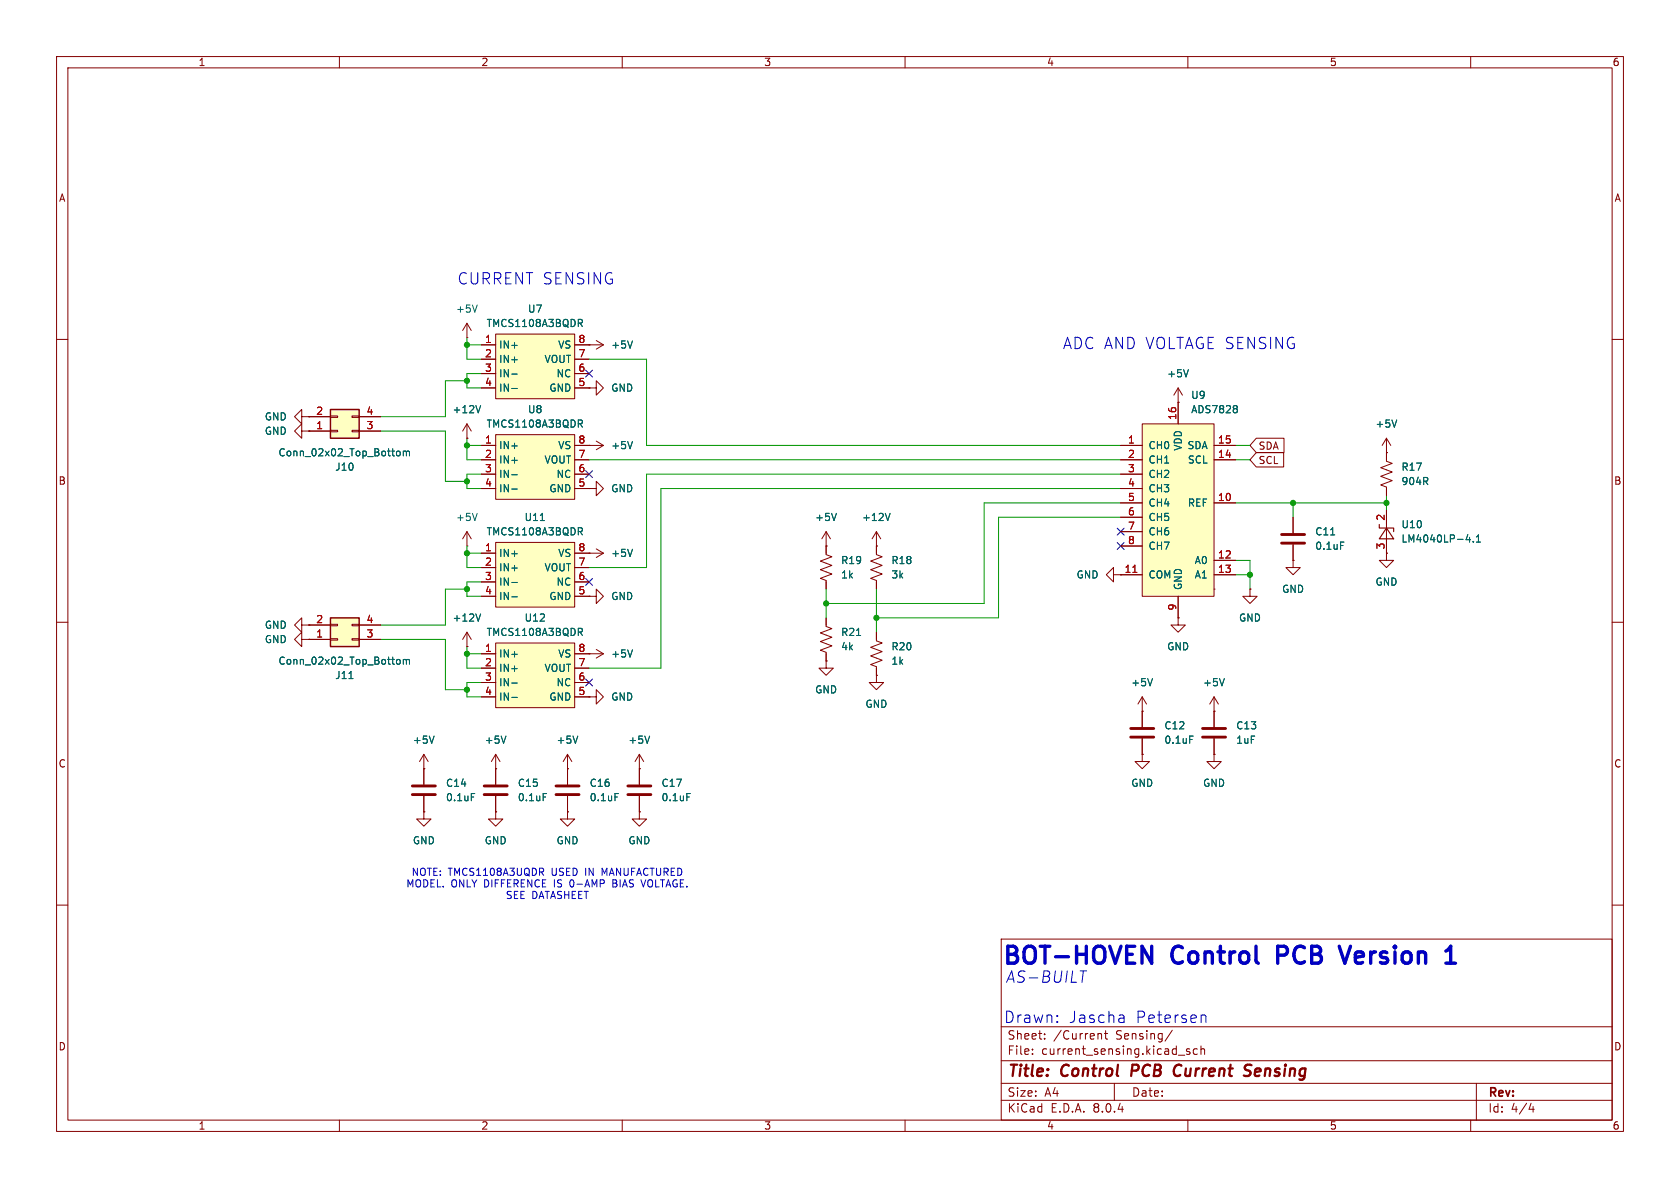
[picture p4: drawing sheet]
<svg xmlns="http://www.w3.org/2000/svg" width="297mm" height="210mm" viewBox="0 0 297 210" stroke-linecap="round" stroke-linejoin="round" font-family="sans-serif">
<g fill="none" stroke="#840000" stroke-width=".18">
<path d="M10 10h277v190h-277zM12 12h273v186h-273zM60 10v2M110 10v2M160 10v2M210 10v2M260 10v2M10 60h2M285 60h2M245.1 77.5v4l1 .4-2 .8 2 .7-2 .8 2 .8-2 .7 1 .4v1.5M245.1 77.5l-.8 1.2M245.1 77.5l.8 1.2"/>
<path d="M245.1 80h.1M245.1 90.2v7.6M10 110h2M53.3 113v-1.2l-1.2 1.2 1.2 1.3v-1.3h1.3M53.3 110.5v-1.3l-1.2 1.3 1.2 1.3v-1.3h1.3M54.6 113h.1M54.6 110.5h.1M285 110h2M10 160h2M285 160h2M177 166h108v32h-108zM60 198v2"/>
<path d="M110 198v2M160 198v2M177 194.5h108M177 191.5h108M177 187.5h108M177 181.5h108M182.5 186.3v.1M182.5 185.5v.1M184.7 183.6v.1M184.7 182.8v.1M194.3 182.7l.4 .1v.1v.8M195.2 182.7h.6"/>
<path d="M195.5 182.2v1.3l.3 .2M197 191.5v3M207.2 182.1l-1.2 2M208.3 186.5h1.2M210 198v2M210.3 185.5l-.3-.1-.3 .2 .1 .2 .5 .2v.3h-.6M211.7 185.5l-.5-.1-.2 .3v.4l.1 .2h.6M212.3 185.5l.2-.1 .4 .1 .1 .9M212.3 184.9v1.5M260 198v2M261 191.5v6.5M270.7 195l-.4 1.1h.9"/>
<path d="M271 195.6v1"/>
</g>
<path d="M200.2 188.2l-.2 2M207.8 190.1l.3 .1 .5-.1M208.5 188.2l-.5 .1-.2 .2M220.3 188.3l.2-.1 .8 .1M220.4 189.2l.4 .1a.49 .49 0 0 1 .3 .5 .49 .49 0 0 1-.5 .4h-.4" fill="none" stroke="#840000" stroke-width=".4"/>
<path d="M246.9 74.2l-.4 1.3M259.2 95.4h.8M259.8 95v.8M260.5 95.7v.1M261 95.8h.7M261 94.9l.4-.3v1.2" fill="none" stroke="#006464" stroke-width=".18"/>
<path d="M243.8 92.7v.6h2.6v.7M245.1 93.3l1.3 2h-2.6z" fill="none" stroke="#840000" stroke-width=".2"/>
<path d="M58.4 109.2h5.1v5.1h-5.1z" fill="#ffffc2"/>
<path d="M54.6 113h3.8M54.6 110.5h3.8M58.4 110.4h1.3v.2h-1.3zM58.4 112.9h1.3v.3h-1.3zM62.2 110.4h1.3v.2h-1.3zM62.2 112.9h1.3v.3h-1.3zM63.5 113h3.8M63.5 110.5h3.8M113 143.5v1.3h1.3l-1.3 1.3-1.2-1.3h1.2M113 143.5h.1" fill="none" stroke="#840000" stroke-width=".18"/>
<path d="M58.4 109.2h5.1v5.1h-5.1z" fill="none" stroke="#840000" stroke-width=".25"/>
<path d="M61.7 120h.7M70.2 116.6h.3l.3 .2-.1 .5-.2 .1h-.3M71.3 116.7l.4-.1 .1 .2M71.3 116.6v.8M71.8 116.8l.2-.2h.3l.1 .8M71.8 116.8v.6" fill="none" stroke="#006464" stroke-width=".18"/>
<path d="M87.6 113.7h14v11.4h-14z" fill="#ffffc2"/>
<g fill="none" stroke="#840000" stroke-width=".18">
<path d="M104.1 68.6h1.3v-1.3l1.3 1.3-1.3 1.3v-1.3M104.1 68.6h.1M82.5 114.3h.1M82.5 111.8l.8 1.2M82.5 111.8v2.5M82.5 111.8l-.7 1.2M85.1 115.6h2.5M85.1 118.1h2.5M87.6 113.7h14v11.4h-14zM101.6 115.6h2.5M101.6 118.1h2.5M85.1 120.7h2.5"/>
<path d="M85.1 123.2h2.5M101.6 120.7h2.5M101.6 123.2h2.5"/>
</g>
<path d="M85 108.5l-.5 1.3M102.2 111.1h.5l.3 .2-.2 .4h-.6M102.5 111.7l.5 .6M90.5 120.7h.9M90.5 123.3h.9" fill="none" stroke="#006464" stroke-width=".18"/>
<path d="M201.9 74.9h12.7v30.5h-12.7z" fill="#ffffc2"/>
<g fill="none" stroke="#840000" stroke-width=".18">
<path d="M82.5 77.5h.1M82.5 74.9l.8 1.3M82.5 74.9v2.6M82.5 74.9l-.7 1.3M104.1 61h.1M104.1 78.7h.1M104.1 78.7h2.6M104.1 61h2.6M105.4 60.2l1.3 .8M105.4 78l1.3 .7M106.7 61l-1.3 .7M106.7 78.7l-1.3 .8"/>
<path d="M198.1 78.7h3.8M201.9 74.9h12.7v30.5h-12.7zM208.3 71.1h.1M208.3 68.6v6.3M208.3 68.6l-.8 1.3M208.3 68.6l.7 1.3M214.6 78.7h3.8M198.1 88.9h3.8M198.1 81.3h3.8M198.1 83.8h3.8M198.1 86.4h3.8M198.1 91.4h3.8"/>
<path d="M198.1 94h3.8M198.1 96.5h3.8M214.6 88.9h3.8M214.6 99.1h3.8M214.6 81.3h3.8M104.1 115.6h.1M104.1 115.6h2.6M105.4 114.8l1.3 .8M106.7 115.6l-1.3 .7M198.1 101.6h3.8M208.3 109.2v1.3h1.2l-1.2 1.3-1.3-1.3h1.3M208.3 109.2h.1"/>
<path d="M208.3 105.4v3.8M214.6 104.1h.1M214.6 101.6h3.8M221 104.1v1.3h-1.3l1.3 1.3 1.2-1.3h-1.2M221 104.1h.1M87.6 135.9h.1M87.6 133.4l-.7 1.2M87.6 133.4v2.5M87.6 133.4l.8 1.2M100.3 135.9h.1M100.3 133.4l-.7 1.2M100.3 133.4v2.5"/>
<path d="M100.3 133.4l.8 1.2M104.1 123.2h1.3v-1.3l1.3 1.3-1.3 1.3v-1.3M104.1 123.2h.1M113 135.9h.1M113 133.4l-.7 1.2M113 133.4v2.5M113 133.4l.8 1.2"/>
</g>
<path d="M200.3 101.2h.7" fill="none" stroke="#a90000" stroke-width=".18"/>
<path d="M85 71.7l-.5 1.3M111.8 60.3l-.4 1.2M111.8 78l-.4 1.3M210.1 65.3l-.4 1.3M218.5 71.7l.2 .2-.2 .3 .2 .3v.2l-.2 .3M111.8 114.9l-.4 1.2M89.4 130.1l-.4 1.3M102.1 130.1l-.4 1.3M114.8 130.1l-.4 1.3" fill="none" stroke="#006464" stroke-width=".18"/>
<path d="M87.6 76.8h14v11.5h-14z" fill="#ffffc2"/>
<g fill="none" stroke="#840000" stroke-width=".18">
<path d="M53.3 73.7v-1.3l-1.2 1.3 1.2 1.2v-1.2h1.3M53.3 76.2v-1.3l-1.2 1.3 1.2 1.3v-1.3h1.3M54.6 73.7h.1M54.6 76.2h.1M85.1 78.7h2.5M87.6 76.8h14v11.5h-14zM101.6 78.7h2.5M85.1 81.3h2.5M85.1 83.8h2.5M85.1 86.4h2.5M101.6 81.3h2.5M101.6 83.8h2.5"/>
<path d="M101.6 86.4h2.5M228.6 99.1v1.2h1.3l-1.3 1.3-1.3-1.3h1.3M228.6 99.1h.1M228.6 91.4v2.8M228.6 96.3v2.8M245.1 97.8v1.3h1.3l-1.3 1.2-1.3-1.2h1.3M245.1 97.8h.1M74.9 135.9h.1M74.9 133.4l-.7 1.2M74.9 133.4v2.5M74.9 133.4l.8 1.2M201.9 125.7h.1"/>
<path d="M201.9 133.4v1.2h1.3l-1.3 1.3-1.2-1.3h1.2M201.9 133.4h.1M201.9 123.2l-.7 1.3M201.9 123.2v5.3M201.9 130.6v2.8M201.9 123.2l.8 1.3M214.6 125.7h.1M214.6 133.4v1.2h1.3l-1.3 1.3-1.2-1.3h1.2M214.6 133.4h.1M214.6 123.2l-.7 1.3M214.6 123.2v5.3M214.6 130.6v2.8"/>
<path d="M214.6 123.2l.8 1.3"/>
</g>
<path d="M102.2 74.2h.5l.3 .3-.2 .3-.6 .1M102.5 74.9l.5 .6M90.5 83.9h.9M90.5 86.5h.9M235.2 94.6h.8M237 95.8h.6M203.7 120l-.4 1.2M216.4 120l-.4 1.2M76.7 130.1l-.4 1.3M210.3 130.1h.6" fill="none" stroke="#006464" stroke-width=".18"/>
<path d="M226.6 96h4M226.6 94.5h4M199.9 130.3h4.1M199.9 128.8h4.1M212.6 130.3h4.1M212.6 128.8h4.1" fill="none" stroke="#840000" stroke-width=".51"/>
<path d="M58.4 72.4h5.1v5.1h-5.1z" fill="#ffffc2"/>
<path d="M54.6 76.2h3.8M54.6 73.7h3.8M58.4 73.5h1.3v.3h-1.3zM58.4 76.1h1.3v.2h-1.3zM62.2 73.5h1.3v.3h-1.3zM62.2 76.1h1.3v.2h-1.3zM63.5 76.2h3.8M63.5 73.7h3.8" fill="none" stroke="#840000" stroke-width=".18"/>
<path d="M58.4 72.4h5.1v5.1h-5.1z" fill="none" stroke="#840000" stroke-width=".25"/>
<path d="M70.2 79.8l.3-.1 .3 .3-.1 .5-.2 .1-.3-.1M71.3 79.9l.4-.2 .1 .2M71.3 79.7v.9M71.8 79.9l.2-.2 .3 .1 .1 .8M71.8 79.9v.7" fill="none" stroke="#006464" stroke-width=".18"/>
<path d="M87.6 59.1h14v11.4h-14z" fill="#ffffc2"/>
<g fill="none" stroke="#840000" stroke-width=".18">
<path d="M82.5 59.7h.1M82.5 57.2l-.7 1.2M82.5 57.2v2.5M82.5 57.2l.8 1.2M87.6 59.1h14v11.4h-14zM85.1 61h2.5M85.1 63.5h2.5M85.1 66h2.5M85.1 68.6h2.5M101.6 61h2.5M101.6 63.5h2.5M101.6 66h2.5"/>
<path d="M101.6 68.6h2.5M82.5 96.5h.1M82.5 94v2.5M82.5 94l-.7 1.3M82.5 94l.8 1.3M104.1 86.4h1.3v-1.3l1.3 1.3-1.3 1.2v-1.2M104.1 86.4h.1M104.1 97.8h.1M104.1 97.8h2.6M105.4 97l1.3 .8M106.7 97.8l-1.3 .8M146 94v4l1.1 .4-2.1 .8 2.1 .7-2.1 .8 2.1 .8-2.1 .7 1 .4v1.5"/>
<path d="M146 96.5h.1M146 94l-.7 1.3M146 94l.8 1.3M154.9 94v4l1.1 .4-2.1 .8 2.1 .7-2.1 .8 2.1 .8-2.1 .7 1 .4v1.5M154.9 96.5h.1M154.9 94l-.7 1.3M154.9 94l.8 1.3M104.1 105.4h1.3v-1.3l1.3 1.3-1.3 1.3v-1.3M104.1 105.4h.1M146 109.2v1.5l1.1 .4-2.1 .8 2.1 .7-2.1 .8 2.1 .8-2.1 .7 1 .4v1.5M146 116.8v1.3h1.3l-1.3 1.3-1.2-1.3h1.2M146 116.8h.1"/>
<path d="M154.9 119.4v1.3h1.3l-1.3 1.2-1.2-1.2h1.2M154.9 119.4h.1M154.9 111.8v1.5l1.1 .4-2.1 .7 2.1 .8-2.1 .8 2.1 .7-2.1 .8 1 .4v1.5M196.8 101.6v-1.3l-1.2 1.3 1.2 1.3v-1.3h1.3M198.1 101.6h.1M74.9 135.9v2.8M100.3 135.9v2.8M113 135.9v2.8M74.9 143.5v1.3h1.3l-1.3 1.3-1.2-1.3h1.2M74.9 143.5h.1M74.9 140.7v2.8M87.6 143.5v1.3h1.3l-1.3 1.3-1.2-1.3h1.2"/>
<path d="M87.6 143.5h.1M100.3 143.5v1.3h1.3l-1.3 1.3-1.2-1.3h1.2M100.3 143.5h.1M100.3 140.7v2.8M113 140.7v2.8"/>
</g>
<g fill="none" stroke="#006464" stroke-width=".18">
<path d="M84.4 53.9l-.5 1.3M102.2 56.5h.5l.3 .2-.2 .4h-.6M102.5 57.1l.5 .6M90.5 66.1h.9M90.5 68.7h.9M84.4 90.7l-.5 1.3M111.8 97.1l-.4 1.3M147.9 90.7l-.5 1.3M157.4 90.7l-.5 1.3M151.4 112.3h.7M83.3 140.3h.6M108.7 140.3h.6"/>
<path d="M121.4 140.3h.6"/>
</g>
<path d="M72.9 138.9h4.1M98.3 138.9h4.1M111 138.9h4.1M72.9 140.5h4.1M98.3 140.5h4.1M111 140.5h4.1" fill="none" stroke="#840000" stroke-width=".51"/>
<path d="M87.6 95.9h14v11.4h-14z" fill="#ffffc2"/>
<g fill="none" stroke="#840000" stroke-width=".18">
<path d="M54.6 73.7h.1M54.6 76.2h.1M54.6 76.2h3.8M54.6 73.7h3.8M63.5 76.2h3.8M63.5 73.7h3.8M82.5 77.5h.1M85.1 78.7h2.5M85.1 61h2.5M85.1 63.5h2.5M85.1 66h2.5M85.1 68.6h2.5"/>
<path d="M101.6 78.7h2.5M101.6 61h2.5M101.6 63.5h2.5M101.6 66h2.5M101.6 68.6h2.5M104.1 68.6h.1M104.1 61h.1M104.1 78.7h.1M198.1 78.7h3.8M208.3 71.1h.1M208.3 71.1v3.8M214.6 78.7h3.8"/>
<path d="M222.1 77.5h4.9v2.5h-4.9l-1.1-1.3zM85.1 97.8h2.5M85.1 81.3h2.5M85.1 83.8h2.5M85.1 86.4h2.5M87.6 95.9h14v11.4h-14zM101.6 97.8h2.5M101.6 81.3h2.5M101.6 83.8h2.5M101.6 86.4h2.5M104.1 86.4h.1M104.1 97.8h.1"/>
<path d="M146 96.5h.1M146 96.5v1.3M154.9 96.5h.1M154.9 96.5v1.3M198.1 88.9h3.8M198.1 81.3h3.8M198.1 83.8h3.8M198.1 86.4h3.8M198.1 91.4h3.8M198.1 94h3.8M198.1 96.5h3.8M214.6 88.9h3.8"/>
<path d="M214.6 99.1h3.8M214.6 81.3h3.8M222.1 80h4.8v2.6h-4.8l-1.1-1.3zM228.6 99.1h.1M228.6 91.4v2.8M228.6 96.3v2.8M245.1 80h.1M245.1 97.8h.1M245.1 80v1.3M245.1 86.4v1.2M245.1 90.2v2.5M245.1 95.3v2.5"/>
<path d="M54.6 113h.1M54.6 110.5h.1M54.6 113h3.8M54.6 110.5h3.8M63.5 113h3.8M63.5 110.5h3.8M82.5 114.3h.1M85.1 100.3h2.5M85.1 102.9h2.5M85.1 105.4h2.5M85.1 115.6h2.5M85.1 118.1h2.5"/>
<path d="M101.6 100.3h2.5M101.6 102.9h2.5M101.6 105.4h2.5M101.6 115.6h2.5M101.6 118.1h2.5M104.1 105.4h.1M104.1 115.6h.1M146 116.8h.1M146 102.9v1.2M146 109.2v1.3M146 115.6v1.2M154.9 119.4h.1"/>
<path d="M154.9 102.9v1.2M154.9 111.8v1.2M154.9 118.1v1.3M198.1 101.6h.1M198.1 101.6h3.8M208.3 109.2h.1M208.3 105.4v3.8M214.6 101.6h3.8M221 104.1h.1M74.9 135.9h.1M74.9 135.9v2.8M85.1 120.7h2.5"/>
<path d="M85.1 123.2h2.5M87.6 135.9h.1M87.6 135.9v2.8M100.3 135.9h.1M100.3 135.9v2.8M101.6 120.7h2.5M101.6 123.2h2.5M104.1 123.2h.1M113 135.9h.1M113 135.9v2.8M201.9 125.7h.1M201.9 133.4h.1"/>
<path d="M201.9 125.7v2.8M201.9 130.6v2.8M214.6 125.7h.1M214.6 133.4h.1M214.6 125.7v2.8M214.6 130.6v2.8M74.9 143.5h.1M74.9 140.7v2.8M87.6 143.5h.1M87.6 140.7v2.8M100.3 143.5h.1M100.3 140.7v2.8"/>
<path d="M113 143.5h.1M113 140.7v2.8"/>
</g>
<g fill="none" stroke="#006464" stroke-width=".18">
<path d="M102.2 56.5h.5l.3 .2-.2 .4h-.6M102.5 57.1l.5 .6M70.2 79.8l.3-.1 .3 .3-.1 .5-.2 .1-.3-.1M71.3 79.7v.9M71.3 79.9l.4-.2 .1 .2M71.8 79.9v.7M71.8 79.9l.2-.2 .3 .1 .1 .8M85 71.7l-.5 1.3M90.5 66.1h.9M90.5 68.7h.9M102.2 74.2h.5l.3 .3-.2 .3-.6 .1M102.5 74.9l.5 .6"/>
<path d="M111.8 60.3l-.4 1.2M111.8 78l-.4 1.3M210.1 65.3l-.4 1.3M218.5 71.7l.2 .2-.2 .3 .2 .3v.2l-.2 .3M246.9 74.2l-.4 1.3M90.5 83.9h.9M90.5 86.5h.9M95.5 92h.7M102.2 93.3h.5l.3 .2-.2 .4-.6 .1M102.5 94l.5 .6M111.8 97.1l-.4 1.3M147.9 90.7l-.5 1.3"/>
<path d="M157.4 90.7l-.5 1.3M235.2 94.6h.8M237 95.8h.6M259.2 95.4h.8M259.8 95v.8M260.5 95.7v.1M261 95.8h.7M261 94.9l.4-.3v1.2M61.7 120h.7M70.2 116.6h.3l.3 .2-.1 .5-.2 .1h-.3M71.3 116.7l.4-.1 .1 .2M71.3 116.6v.8"/>
<path d="M71.8 116.8l.2-.2h.3l.1 .8M71.8 116.8v.6M85 108.5l-.5 1.3M90.5 103h.9M90.5 105.5h.9M102.2 111.1h.5l.3 .2-.2 .4h-.6M102.5 111.7l.5 .6M111.8 114.9l-.4 1.2M151.4 112.3h.7M203.7 120l-.4 1.2M216.4 120l-.4 1.2M76.7 130.1l-.4 1.3"/>
<path d="M89.4 130.1l-.4 1.3M90.5 120.7h.9M90.5 123.3h.9M102.1 130.1l-.4 1.3M114.8 130.1l-.4 1.3M210.3 130.1h.6M83.3 140.3h.6M96 140.3h.6M108.7 140.3h.6M121.4 140.3h.6"/>
</g>
<path d="M85.6 138.9h4.1M85.6 140.5h4.1" fill="none" stroke="#840000" stroke-width=".51"/>
<path d="M95.7 154.1l.4 .6M96 153.6v.4M108.4 155.5v1.3h.4M108.4 156.1h.4M113.3 155.5l.4 1.3M198.6 179.5l.1 1.3M198.7 179.9l-.2 .1M212.6 179.4l.5 .1 .1 .2v1.1M198.7 180.7l-.2 .1" fill="none" stroke="#0000c2" stroke-width=".18"/>
<path d="M201.9 167.3l1.7 3v-3M236.7 167.3l1 3 1-3M255.6 170.3h1.7M255.9 168l.6-.7v3" fill="none" stroke="#0000c2" stroke-width=".6"/>
<g fill="none" stroke="#009600" stroke-width=".18">
<path d="M82.5 59.7v3.8h2.6M67.3 76.2h11.4v8.9h3.8M82.5 78.7h2.6M82.5 77.5v3.8h2.6M82.5 67.3h-3.8v6.4h-11.4M82.5 61h2.6M85.1 66h-2.6v2.6h2.6M104.1 63.5h10.2v15.2h83.8M218.4 78.7h2.6M82.5 96.5v3.8h2.6M82.5 97.8h2.6M85.1 83.8h-2.6v2.6h2.6"/>
<path d="M104.1 81.3h94M198.1 88.9h-24.1v17.8h-28M198.1 86.4h-81.3v31.7h-12.7M198.1 83.8h-83.8v16.5h-10.2M198.1 91.4h-21.6v17.8h-21.6M218.4 88.9h26.7M218.4 99.1h2.6v5M218.4 81.3h2.6M228.6 88.9v2.5M245.1 87.6v2.6M67.3 113h11.4v8.9h3.8M82.5 114.3v3.8h2.6"/>
<path d="M82.5 104.1h-3.8v6.4h-11.4M82.5 115.6h2.6M85.1 102.9h-2.6v2.5h2.6M146 104.1v5.1M154.9 104.1v7.7M218.4 101.6h2.6M85.1 120.7h-2.6v2.5h2.6"/>
</g>
<path d="M103.5 65.4l1.2 1.2M104.7 65.4l-1.2 1.2M103.5 83.2l1.2 1.2M104.7 83.2l-1.2 1.2M197.5 95.9l1.2 1.2M197.5 93.4l1.2 1.2M198.7 95.9l-1.2 1.2M198.7 93.4l-1.2 1.2M103.5 102.3l1.2 1.2M104.7 102.3l-1.2 1.2M103.5 120l1.2 1.3M104.7 120l-1.2 1.3" fill="none" stroke="#000084" stroke-width=".18"/>
<path d="M200.3 101.2h.7" fill="none" stroke="#a90000" stroke-width=".18"/>
<g fill="#009600" stroke="#009600" stroke-width=".18">
<circle cx="245.1" cy="88.9" r=".46"/>
<circle cx="228.6" cy="88.9" r=".46"/>
<circle cx="221" cy="101.6" r=".46"/>
<circle cx="82.5" cy="85.1" r=".46"/>
<circle cx="82.5" cy="97.8" r=".46"/>
<circle cx="82.5" cy="104.1" r=".46"/>
<circle cx="82.5" cy="115.6" r=".46"/>
<circle cx="82.5" cy="78.7" r=".46"/>
<circle cx="82.5" cy="61" r=".46"/>
<circle cx="82.5" cy="67.3" r=".46"/>
<circle cx="146" cy="106.7" r=".46"/>
<circle cx="154.9" cy="109.2" r=".46"/>
<circle cx="82.5" cy="121.9" r=".46"/>
</g>
<g font-size="4.2" fill="#0000c2">
<text x="176.9" y="171.3">BOT-HOVEN</text>
<text x="207.2" y="171.3">Control</text>
<text x="227" y="171.3">PCB</text>
<text x="239.5" y="171.3">Version</text>
</g>
<g font-size="2.8" fill="#0000c2">
<text x="80.8" y="50.5">CURRENT SENSING</text>
<text x="187.8" y="61.9">ADC AND VOLTAGE SENSING</text>
<text x="177.7" y="174">AS-BUILT</text>
<text x="177.5" y="181.1">Drawn:</text>
<text x="188.9" y="181.1">Jascha</text>
<text x="200.8" y="181.1">Petersen</text>
</g>
<g font-size="2.8" fill="#840000">
<text x="178" y="190.9">Title:</text>
<text x="187.7" y="190.9">Control</text>
<text x="200.8" y="190.9">PCB</text>
<text x="209.2" y="190.9">Current</text>
<text x="222.4" y="190.9">Sensing</text>
</g>
<g font-size="2.1" fill="#840000">
<text x="178" y="184">Sheet:</text>
<text x="186.2" y="184">/Current</text>
<text x="197.3" y="184">Sensing/</text>
<text x="178" y="186.7">File:</text>
<text x="184.1" y="186.7">current_sensing.kicad_sch</text>
<text x="178" y="196.9">KiCad</text>
<text x="178" y="194.1">Size:</text>
<text x="184.7" y="194.1">A4</text>
<text x="185.7" y="196.9">E.D.A.</text>
<text x="193.3" y="196.9">8.0.4</text>
<text x="200" y="194.1">Date:</text>
<text x="263" y="194.3">Rev:</text>
<text x="263" y="196.9">Id:</text>
<text x="267.1" y="196.9">4/4</text>
</g>
<g font-size="1.8" fill="#840000">
<text x="35" y="11.9">1</text>
<text x="85" y="11.9">2</text>
<text x="135" y="11.9">3</text>
<text x="185" y="11.9">4</text>
<text x="235" y="11.9">5</text>
<text x="285" y="11.9">6</text>
<text x="10.3" y="35.9">A</text>
<text x="285.3" y="35.9">A</text>
<text x="222.4" y="79.7">SDA</text>
<text x="222.4" y="82.2">SCL</text>
<text x="10.3" y="85.9">B</text>
<text x="285.3" y="85.9">B</text>
<text x="10.3" y="135.9">C</text>
<text x="285.3" y="135.9">C</text>
<text x="10.3" y="185.9">D</text>
<text x="285.3" y="185.9">D</text>
<text x="35" y="199.9">1</text>
<text x="85" y="199.9">2</text>
<text x="135" y="199.9">3</text>
<text x="185" y="199.9">4</text>
<text x="235" y="199.9">5</text>
<text x="285" y="199.9">6</text>
</g>
<g font-size="1.8" fill="#006464">
<text x="80.5" y="55.5">+5V</text>
<text x="85.9" y="58">TMCS1108A3BQDR</text>
<text x="93.2" y="55.5">U7</text>
<text x="88.1" y="61.8">IN+</text>
<text x="88.1" y="64.4">IN+</text>
<text x="96.2" y="64.4">VOUT</text>
<text x="98.6" y="61.8">VS</text>
<text x="108" y="61.8">+5V</text>
<text x="88.1" y="66.9">IN-</text>
<text x="88.1" y="69.4">IN-</text>
<text x="97" y="69.4">GND</text>
<text x="98.3" y="66.9">NC</text>
<text x="108" y="69.4">GND</text>
<text x="206.2" y="66.9">+5V</text>
<text x="210.5" y="70.7">U9</text>
<text x="46.7" y="74.5">GND</text>
<text x="46.7" y="77.1">GND</text>
<text x="79.9" y="73.3">+12V</text>
<text x="85.9" y="75.8">TMCS1108A3BQDR</text>
<text x="93.2" y="73.3">U8</text>
<text x="210.5" y="73.3">ADS7828</text>
<text x="243.1" y="75.8">+5V</text>
<text x="49.1" y="80.9">Conn_02x02_Top_Bottom</text>
<text x="59.2" y="83.4">J10</text>
<text x="88.1" y="79.6">IN+</text>
<text x="88.1" y="82.1">IN+</text>
<text x="96.2" y="82.1">VOUT</text>
<text x="98.6" y="79.6">VS</text>
<text x="108" y="79.6">+5V</text>
<text x="202.9" y="79.6">CH0</text>
<text x="202.9" y="82.1">CH1</text>
<text x="209.1" y="79.8" transform="rotate(-90 209.1 79.8)">VDD</text>
<text x="209.8" y="79.6">SDA</text>
<text x="209.9" y="82.1">SCL</text>
<text x="247.7" y="83.4">R17</text>
<text x="88.1" y="84.7">IN-</text>
<text x="88.1" y="87.2">IN-</text>
<text x="97" y="87.2">GND</text>
<text x="98.3" y="84.7">NC</text>
<text x="108" y="87.2">GND</text>
<text x="202.9" y="84.7">CH2</text>
<text x="202.9" y="87.2">CH3</text>
<text x="202.9" y="89.8">CH4</text>
<text x="209.9" y="89.8">REF</text>
<text x="247.7" y="86">904R</text>
<text x="80.5" y="92.3">+5V</text>
<text x="85.9" y="94.8">TMCS1108A3BQDR</text>
<text x="92.6" y="92.3">U11</text>
<text x="144" y="92.3">+5V</text>
<text x="152.3" y="92.3">+12V</text>
<text x="202.9" y="92.3">CH5</text>
<text x="202.9" y="94.8">CH6</text>
<text x="232.4" y="94.8">C11</text>
<text x="247.7" y="93.6">U10</text>
<text x="88.1" y="98.7">IN+</text>
<text x="88.1" y="101.2">IN+</text>
<text x="96.2" y="101.2">VOUT</text>
<text x="98.6" y="98.7">VS</text>
<text x="108" y="98.7">+5V</text>
<text x="148.6" y="99.9">R19</text>
<text x="157.5" y="99.9">R18</text>
<text x="202.9" y="97.4">CH7</text>
<text x="211.1" y="99.9">A0</text>
<text x="232.4" y="97.4">0.1uF</text>
<text x="247.7" y="96.1">LM4040LP-4.1</text>
<text x="88.1" y="103.7">IN-</text>
<text x="88.1" y="106.3">IN-</text>
<text x="97" y="106.3">GND</text>
<text x="98.3" y="103.7">NC</text>
<text x="108" y="106.3">GND</text>
<text x="148.6" y="102.5">1k</text>
<text x="157.5" y="102.5">3k</text>
<text x="190.2" y="102.5">GND</text>
<text x="202.9" y="102.5">COM</text>
<text x="209.1" y="104.4" transform="rotate(-90 209.1 104.4)">GND</text>
<text x="211.1" y="102.5">A1</text>
<text x="226.6" y="105">GND</text>
<text x="243.1" y="103.7">GND</text>
<text x="46.7" y="113.9">GND</text>
<text x="46.7" y="111.4">GND</text>
<text x="79.9" y="110.1">+12V</text>
<text x="85.9" y="112.6">TMCS1108A3BQDR</text>
<text x="92.6" y="110.1">U12</text>
<text x="148.6" y="112.6">R21</text>
<text x="218.9" y="110.1">GND</text>
<text x="49.1" y="117.7">Conn_02x02_Top_Bottom</text>
<text x="88.1" y="116.4">IN+</text>
<text x="88.1" y="119">IN+</text>
<text x="96.2" y="119">VOUT</text>
<text x="98.6" y="116.4">VS</text>
<text x="108" y="116.4">+5V</text>
<text x="148.6" y="115.2">4k</text>
<text x="157.5" y="115.2">R20</text>
<text x="157.5" y="117.7">1k</text>
<text x="206.2" y="115.2">GND</text>
<text x="59.2" y="120.2">J11</text>
<text x="88.1" y="121.5">IN-</text>
<text x="88.1" y="124.1">IN-</text>
<text x="97" y="124.1">GND</text>
<text x="98.3" y="121.5">NC</text>
<text x="108" y="124.1">GND</text>
<text x="144" y="122.8">GND</text>
<text x="152.9" y="125.3">GND</text>
<text x="199.9" y="121.5">+5V</text>
<text x="212.6" y="121.5">+5V</text>
<text x="72.9" y="131.7">+5V</text>
<text x="85.6" y="131.7">+5V</text>
<text x="98.3" y="131.7">+5V</text>
<text x="111" y="131.7">+5V</text>
<text x="205.7" y="129.1">C12</text>
<text x="205.7" y="131.7">0.1uF</text>
<text x="218.4" y="131.7">1uF</text>
<text x="218.4" y="129.1">C13</text>
<text x="78.7" y="139.3">C14</text>
<text x="78.7" y="141.8">0.1uF</text>
<text x="91.4" y="139.3">C15</text>
<text x="91.4" y="141.8">0.1uF</text>
<text x="104.1" y="139.3">C16</text>
<text x="104.1" y="141.8">0.1uF</text>
<text x="116.8" y="139.3">C17</text>
<text x="116.8" y="141.8">0.1uF</text>
<text x="199.9" y="139.3">GND</text>
<text x="212.6" y="139.3">GND</text>
<text x="72.9" y="149.5">GND</text>
<text x="85.6" y="149.5">GND</text>
<text x="98.3" y="149.5">GND</text>
<text x="111" y="149.5">GND</text>
</g>
<g font-size="1.8" fill="#a90000">
<text x="85.7" y="60.7">1</text>
<text x="85.7" y="63.2">2</text>
<text x="85.7" y="65.8">3</text>
<text x="102.2" y="65.8">6</text>
<text x="102.2" y="63.2">7</text>
<text x="102.2" y="60.7">8</text>
<text x="85.7" y="68.3">4</text>
<text x="102.2" y="68.3">5</text>
<text x="55.8" y="75.9">1</text>
<text x="55.8" y="73.4">2</text>
<text x="64.7" y="75.9">3</text>
<text x="64.7" y="73.4">4</text>
<text x="208" y="74.3" transform="rotate(-90 208 74.3)">16</text>
<text x="85.7" y="78.5">1</text>
<text x="85.7" y="81">2</text>
<text x="85.7" y="83.6">3</text>
<text x="102.2" y="83.6">6</text>
<text x="102.2" y="81">7</text>
<text x="102.2" y="78.5">8</text>
<text x="199.3" y="78.5">1</text>
<text x="199.3" y="81">2</text>
<text x="199.3" y="83.6">3</text>
<text x="215.2" y="81">14</text>
<text x="215.2" y="78.5">15</text>
<text x="85.7" y="86.1">4</text>
<text x="102.2" y="86.1">5</text>
<text x="199.3" y="86.1">4</text>
<text x="199.3" y="88.6">5</text>
<text x="215.2" y="88.6">10</text>
<text x="199.3" y="91.2">6</text>
<text x="199.3" y="93.7">7</text>
<text x="244.9" y="92.1" transform="rotate(-90 244.9 92.1)">2</text>
<text x="85.7" y="97.5">1</text>
<text x="85.7" y="100.1">2</text>
<text x="102.2" y="100.1">7</text>
<text x="102.2" y="97.5">8</text>
<text x="198.7" y="101.3">11</text>
<text x="199.3" y="96.3">8</text>
<text x="215.2" y="98.8">12</text>
<text x="215.2" y="101.3">13</text>
<text x="244.9" y="97.2" transform="rotate(-90 244.9 97.2)">3</text>
<text x="85.7" y="102.6">3</text>
<text x="85.7" y="105.2">4</text>
<text x="102.2" y="105.2">5</text>
<text x="102.2" y="102.6">6</text>
<text x="55.8" y="112.8">1</text>
<text x="55.8" y="110.2">2</text>
<text x="64.7" y="112.8">3</text>
<text x="64.7" y="110.2">4</text>
<text x="208" y="108" transform="rotate(-90 208 108)">9</text>
<text x="85.7" y="115.3">1</text>
<text x="85.7" y="117.9">2</text>
<text x="102.2" y="117.9">7</text>
<text x="102.2" y="115.3">8</text>
<text x="85.7" y="120.4">3</text>
<text x="85.7" y="122.9">4</text>
<text x="102.2" y="122.9">5</text>
<text x="102.2" y="120.4">6</text>
</g>
<g font-size="1.8" fill="#0000c2">
<text x="72.7" y="155">NOTE: TMCS1108A3UQDR</text>
<text x="97.6" y="155">USED IN</text>
<text x="106.9" y="155">MANUFACTURED</text>
<text x="71.7" y="157.1">MODEL. ONLY DIFFERENCE</text>
<text x="89.3" y="159.1">SEE DATASHEET</text>
<text x="98.2" y="157.1">IS</text>
<text x="101.2" y="157.1">0-AMP</text>
<text x="109" y="157.1">BIAS</text>
<text x="114.3" y="157.1">VOLTAGE.</text>
</g>
</svg>
